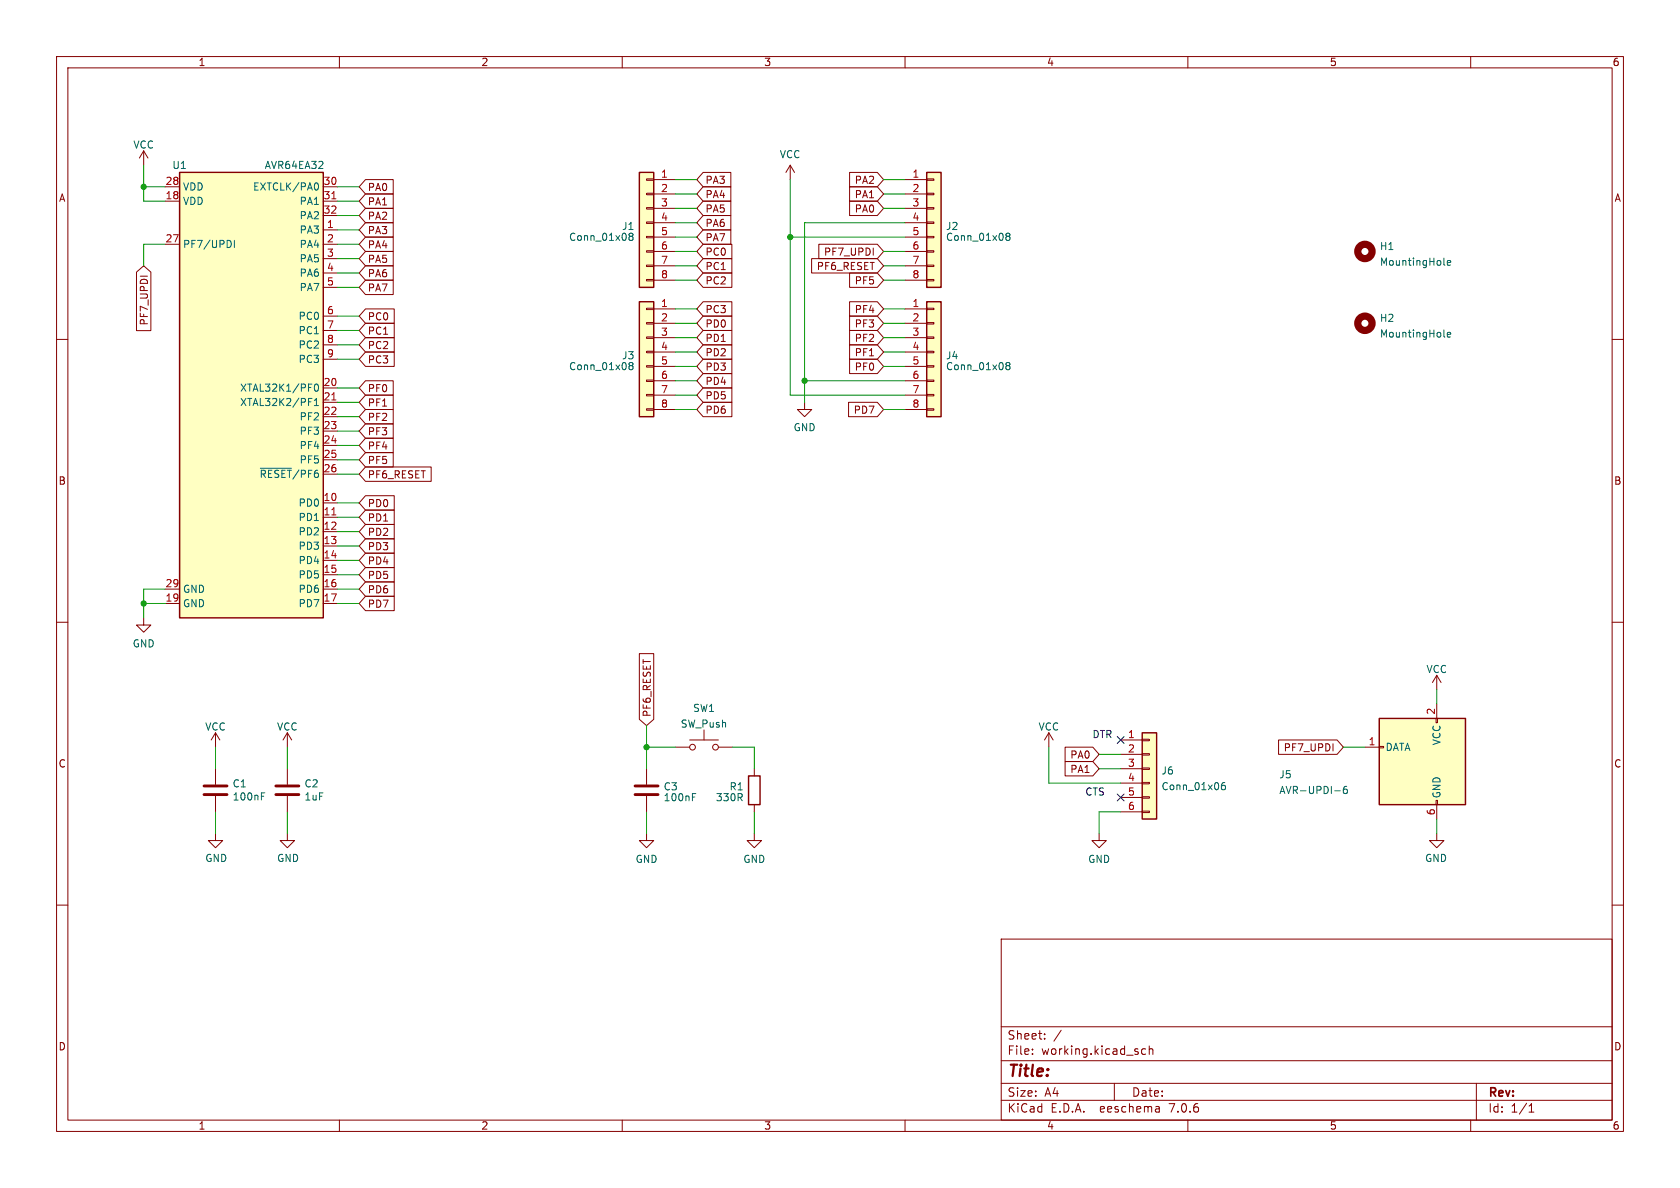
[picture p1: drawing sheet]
<svg xmlns="http://www.w3.org/2000/svg" width="297mm" height="210mm" viewBox="0 0 297 210" stroke-linecap="round" stroke-linejoin="round" font-family="sans-serif">
<g fill="none" stroke="#840000" stroke-width=".18">
<path d="M10 10h277v190h-277zM12 12h273v186h-273zM60 10v2M110 10v2M160 10v2M210 10v2M260 10v2M25.4 26.7l-.8 1.2M25.4 26.7v2.5M25.4 26.7l.8 1.2M29.2 35.6h2.5M29.2 33h2.5"/>
<path d="M57.1 35.6h2.6M57.1 33h2.6M57.1 38.1h2.6M64.6 34.3h4.9v2.5h-4.9l-1.1-1.2zM64.6 31.7h4.9v2.6h-4.9l-1.1-1.3zM64.6 39.4h4.9v2.5h-4.9l-1.1-1.3zM64.6 36.8h4.9v2.6h-4.9l-1.1-1.3zM114.3 39.2h1.3v.3h-1.3zM114.3 36.7h1.3v.3h-1.3zM114.3 34.2h1.3v.2h-1.3zM114.3 31.6h1.3v.3h-1.3zM115.6 31.8h3.8"/>
<path d="M115.6 34.3h3.8M115.6 36.8h3.8M115.6 39.4h3.8M124.3 35.6h4.9v2.5h-4.9l-1.1-1.3zM124.3 30.5h4.9v2.5h-4.9l-1.1-1.2zM124.3 38.1h4.9v2.5h-4.9l-1.1-1.2zM124.3 33h4.9v2.6h-4.9l-1.1-1.3zM139.7 29.2l-.8 1.3M139.7 29.2v2.6M139.7 29.2l.8 1.3M150.2 30.5h4.9l1.1 1.3-1.1 1.2h-4.9zM150.2 35.6h4.9l1.1 1.2-1.1 1.3h-4.9z"/>
<path d="M150.2 33h4.9l1.1 1.3-1.1 1.3h-4.9zM160 31.8h3.8M160 34.3h3.8M160 36.8h3.8M160 39.4h3.8M163.8 39.2h1.3v.3h-1.3zM163.8 36.7h1.3v.3h-1.3zM163.8 34.2h1.3v.2h-1.3zM163.8 31.6h1.3v.3h-1.3zM10 60h2M24.1 48.1l1.3-1.1 1.3 1.1v10.3h-2.6zM29.2 43.2h2.5"/>
<path d="M57.1 40.6h2.6M57.1 43.2h2.6M57.1 45.7h2.6M57.1 48.3h2.6M57.1 50.8h2.6M57.1 55.9h2.6M57.1 58.4h2.6M64.6 54.6h5.1v2.6h-5.1l-1.1-1.3zM64.6 47h4.9v2.5h-4.9l-1.1-1.2zM64.6 49.5h4.9v2.6h-4.9l-1.1-1.3zM64.6 44.4h4.9v2.6h-4.9l-1.1-1.3zM64.6 59.7h5.1v2.5h-5.1l-1.1-1.2z"/>
<path d="M64.6 57.1h5.1v2.6h-5.1l-1.1-1.3zM64.6 41.9h4.9v2.6h-4.9l-1.1-1.3zM114.3 49.4h1.3v.3h-1.3zM114.3 46.9h1.3v.2h-1.3zM114.3 44.3h1.3v.3h-1.3zM114.3 41.8h1.3v.2h-1.3zM114.3 59.6h1.3v.2h-1.3zM114.3 57h1.3v.3h-1.3zM114.3 54.5h1.3v.2h-1.3zM115.6 41.9h3.8M115.6 44.5h3.8M115.6 47h3.8"/>
<path d="M115.6 49.5h3.8M115.6 54.6h3.8M115.6 57.2h3.8M115.6 59.7h3.8M124.3 45.7h5.1v2.6h-5.1l-1.1-1.3zM124.3 40.6h4.9v2.6h-4.9l-1.1-1.3zM124.3 53.3h5.1v2.6h-5.1l-1.1-1.3zM124.3 58.4h5.1v2.6h-5.1l-1.1-1.3zM124.3 55.9h5.1v2.5h-5.1l-1.1-1.2zM124.3 43.2h5.1v2.5h-5.1l-1.1-1.2zM124.3 48.3h5.1v2.5h-5.1l-1.1-1.3zM143.5 45.7h11.6l1.1 1.3-1.1 1.3h-11.6z"/>
<path d="M144.8 43.2h10.3l1.1 1.3-1.1 1.2h-10.3zM150.2 53.3h4.9l1.1 1.3-1.1 1.3h-4.9zM150.2 55.9h4.9l1.1 1.3-1.1 1.2h-4.9zM150.2 48.3h4.9l1.1 1.2-1.1 1.3h-4.9zM150.2 58.4h4.9l1.1 1.3-1.1 1.3h-4.9zM160 41.9h3.8M160 44.5h3.8M160 47h3.8M160 49.5h3.8M160 54.6h3.8M160 57.2h3.8M160 59.7h3.8"/>
<path d="M163.8 49.4h1.3v.3h-1.3zM163.8 46.9h1.3v.2h-1.3zM163.8 44.3h1.3v.3h-1.3zM163.8 41.8h1.3v.2h-1.3zM163.8 59.6h1.3v.2h-1.3zM163.8 57h1.3v.3h-1.3zM163.8 54.5h1.3v.2h-1.3zM285 60h2M57.1 68.6h2.6M57.1 71.1h2.6M57.1 73.7h2.6M57.1 76.2h2.6"/>
<path d="M57.1 78.7h2.6M57.1 61h2.6M57.1 63.5h2.6M64.6 77.5h4.9v2.5h-4.9l-1.1-1.3zM64.6 74.9h4.9v2.6h-4.9l-1.1-1.3zM64.6 72.4h4.9v2.5h-4.9l-1.1-1.2zM64.6 67.3h4.9v2.6h-4.9l-1.1-1.3zM64.6 62.2h5.1v2.6h-5.1l-1.1-1.3zM64.6 69.8h4.9v2.6h-4.9l-1.1-1.3zM114.3 72.3h1.3v.2h-1.3zM114.3 69.7h1.3v.3h-1.3zM114.3 67.2h1.3v.2h-1.3z"/>
<path d="M114.3 64.6h1.3v.3h-1.3zM114.3 62.1h1.3v.3h-1.3zM115.6 62.2h3.8M115.6 64.8h3.8M115.6 67.3h3.8M115.6 69.9h3.8M115.6 72.4h3.8M124.3 66h5.1v2.6h-5.1l-1.1-1.3zM124.3 63.5h5.1v2.5h-5.1l-1.1-1.2zM124.3 61h5.1v2.5h-5.1l-1.1-1.3zM124.3 71.1h5.1v2.6h-5.1l-1.1-1.3zM124.3 68.6h5.1v2.5h-5.1l-1.1-1.2z"/>
<path d="M142.2 71.1v1.3h1.3l-1.3 1.3-1.2-1.3h1.2M150 71.1h5.1l1.1 1.3-1.1 1.3h-5.1zM150.2 63.5h4.9l1.1 1.3-1.1 1.2h-4.9zM150.2 61h4.9l1.1 1.2-1.1 1.3h-4.9zM160 62.2h3.8M160 64.8h3.8M160 67.3h3.8M160 69.9h3.8M160 72.4h3.8M163.8 72.3h1.3v.2h-1.3zM163.8 69.7h1.3v.3h-1.3zM163.8 67.2h1.3v.2h-1.3z"/>
<path d="M163.8 64.6h1.3v.3h-1.3zM163.8 62.1h1.3v.3h-1.3zM57.1 88.9h2.6M57.1 91.4h2.6M57.1 94h2.6M57.1 96.5h2.6M57.1 99.1h2.6M57.1 81.3h2.6M57.1 83.8h2.6M64.6 80h4.9v2.6h-4.9l-1.1-1.3zM64.6 95.2h5.1v2.6h-5.1l-1.1-1.3zM64.6 92.7h5.1v2.6h-5.1l-1.1-1.3z"/>
<path d="M64.6 97.8h5.1v2.5h-5.1l-1.1-1.2zM64.6 87.6h5.1v2.6h-5.1l-1.1-1.3zM64.6 90.2h5.1v2.5h-5.1l-1.1-1.3zM64.6 82.5h11.6v2.6h-11.6l-1.1-1.3zM10 110h2M25.4 109.2v1.3h1.3l-1.3 1.3-1.3-1.3h1.3M29.2 104.1h2.5M29.2 106.7h2.5M57.1 101.6h2.6M57.1 104.1h2.6M57.1 106.7h2.6M64.6 100.3h5.1v2.6h-5.1l-1.1-1.3z"/>
<path d="M64.6 105.4h5.1v2.6h-5.1l-1.1-1.3zM64.6 102.9h5.1v2.5h-5.1l-1.1-1.3zM113 115.5h2.6v11.7l-1.3 1.1-1.3-1.1zM254 119.4v2.5M254 119.4l.8 1.3M254 119.4l-.8 1.3M285 110h2M38.1 129.5l-.8 1.3M38.1 129.5v2.6M38.1 135.9v2.8M38.1 129.5l.8 1.3M50.8 129.5v2.6"/>
<path d="M50.8 135.9v2.8M50.8 129.5l-.8 1.3M50.8 129.5l.8 1.3M114.3 135.9v2.8M119.4 132.1h2.5M121.9 130.8h5.1M124.5 129v1.8M127 132.1h2.5M133.3 135.9v1.3M185.4 129.5l-.7 1.3M185.4 129.5v2.6M185.4 129.5l.8 1.3"/>
<path d="M188.3 134.6h4.9l1.1 1.3-1.1 1.3h-4.9zM188.3 132.1h4.9l1.1 1.3-1.1 1.2h-4.9zM198.1 130.8h3.8M198.1 133.4h3.8M198.1 135.9h3.8M198.1 138.4h3.8M201.9 138.3h1.3v.3h-1.3zM201.9 135.8h1.3v.2h-1.3zM201.9 133.2h1.3v.3h-1.3zM201.9 130.7h1.3v.2h-1.3zM226 130.8h10.4l1.1 1.3-1.1 1.3h-10.4zM241.3 132.1h2.5"/>
<path d="M243.8 132h.8v.2h-.8zM253.9 127h.2v.8h-.2zM254 124.5v2.5M10 160h2M38.1 147.3v1.3h1.3l-1.3 1.3-1.3-1.3h1.3M38.1 140.7v2.8M50.8 147.3v1.3h1.3l-1.3 1.3-1.3-1.3h1.3M50.8 140.7v2.8M114.3 147.3v1.3h1.3l-1.3 1.3-1.3-1.3h1.3M114.3 140.7v2.8M133.3 147.3v1.3h1.3l-1.3 1.3-1.2-1.3h1.2M133.3 142.2v1.3"/>
<path d="M194.3 147.3v1.3h1.3l-1.3 1.3-1.3-1.3h1.3M198.1 141h3.8M198.1 143.5h3.8M201.9 143.4h1.3v.2h-1.3zM201.9 140.8h1.3v.3h-1.3zM253.9 141.5h.2v.7h-.2zM254 147.3v1.3h-1.3l1.3 1.3 1.3-1.3h-1.3M254 142.2v2.6M285 160h2M177 166h108v32h-108zM60 198v2M110 198v2"/>
<path d="M160 198v2M177 194.5h108M177 191.5h108M177 187.5h108M177 181.5h108M182.5 186.3v.1M182.5 185.5v.1M184.7 183.6v.1M184.7 182.8v.1M187.6 182.1l-1.3 2M197 191.5v3M202.5 185.5l-.4-.1-.3 .3v.4l.2 .2h.5"/>
<path d="M203.2 185.5l.2-.1 .3 .1 .1 .9M203.2 184.9v1.5M204.9 195.7l.1 .9M205 196.5l-.2 .1M205 196h-.2M210 198v2M260 198v2M261 191.5v6.5M270.3 196.6h.9M270.3 195.5l.4-.4v1.5"/>
<circle cx="122.4" cy="132.1" r=".51"/>
<circle cx="126.5" cy="132.1" r=".51"/>
</g>
<g fill="#ffffc2" stroke="#ffffc2" stroke-width=".18">
<path d="M201.9 129.5h2.6v15.3h-2.6z"/>
<path d="M163.8 30.5h2.6v20.3h-2.6z"/>
<path d="M163.8 53.3h2.6v20.4h-2.6z"/>
<path d="M243.8 127h15.3v15.2h-15.3z"/>
<path d="M31.7 30.5h25.4v78.7h-25.4z"/>
<path d="M113 30.5h2.6v20.3h-2.6z"/>
<path d="M113 53.3h2.6v20.4h-2.6z"/>
</g>
<path d="M31.7 30.5h25.4v78.7h-25.4zM113 30.5h2.6v20.3h-2.6zM163.8 30.5h2.6v20.3h-2.6zM113 53.3h2.6v20.4h-2.6zM163.8 53.3h2.6v20.4h-2.6zM132.3 137.2h2.1v5h-2.1zM201.9 129.5h2.6v15.3h-2.6zM243.8 127h15.3v15.2h-15.3z" fill="none" stroke="#840000" stroke-width=".25"/>
<g fill="none" stroke="#006464" stroke-width=".18">
<path d="M55.9 32.3a.68 .68 0 0 1 .4 .7 .68 .68 0 0 1-.4 .6M40.6 42.6l.3 .4-.3 .7M41.4 42.5v1.3M111.2 41.5l.2 .3M111.4 41.8h.3M111.4 41.8l-.2 .2v.3l.2 .2h.3l.2-.2v-.4l-.2-.1M111.9 41.5l-.2 .3M178.1 41.8l-.3-.3 .3-.3 .3 .1 .2 .2-.3 .3M178.1 41.8l-.3 .2 .1 .4 .2 .1h.2l.3-.2v-.3l-.3-.2M178.1 41.8h.2M255.3 46.7l.1 .2M255.3 59.4l.1 .2"/>
<path d="M255.9 46.5l.6-.1-.1-.3-.4-.1-.1 .2v.6h.5M255.9 59.2l.6-.1-.1-.3-.4-.1-.1 .2v.6h.5M54.5 71h.5M54.5 70.4h.7M55.6 71.7h.7M55.6 70.8l.3-.4v1.3M55.8 68l.1-.1a.68 .68 0 0 1 .4 .6 .68 .68 0 0 1-.4 .7 .84 .84 0 0 1-.1-1.2zM111.2 64.3l.2 .3M111.4 64.6h.3M111.4 64.6l-.2 .3v.2l.2 .3h.3l.2-.3v-.3l-.2-.2M111.9 64.3l-.2 .3M178.1 64.6l-.3-.2 .3-.3h.3l.2 .2-.3 .3"/>
<path d="M178.1 64.6l-.3 .3 .1 .3 .2 .2h.2l.3-.3v-.2l-.3-.3M178.1 64.6h.2M46 82.8h5.5M216.5 138.3l-.3 .1a.86 .86 0 0 0 0 1.2l.4-.1 .1-.4-.3-.3-.4 .1-.1 .2M236 139.8h.9M238.1 139l-.4 .1a.85 .85 0 0 0 0 1.2l.4-.1 .1-.5-.2-.2-.4 .1-.1 .1M46.2 140.8h.4M46.2 140.2h.6M122.4 140.3h.6M122.4 140.9h.4"/>
</g>
<g fill="none" stroke="#840000" stroke-width="1.3">
<circle cx="241.3" cy="44.4" r="1.27"/>
<circle cx="241.3" cy="57.1" r="1.27"/>
</g>
<path d="M36.1 138.9h4M48.8 138.9h4M112.3 138.9h4M36.1 140.5h4M48.8 140.5h4M112.3 140.5h4" fill="none" stroke="#840000" stroke-width=".51"/>
<path d="M58.7 35.1h.7M58.7 70.7h.7M58.7 91h.7" fill="none" stroke="#a90000" stroke-width=".18"/>
<g fill="none" stroke="#009600" stroke-width=".18">
<path d="M25.4 29.2v6.4h3.8M25.4 33h3.8M59.7 35.6h3.8M59.7 33h3.8M59.7 38.1h3.8M119.4 36.8h3.8M119.4 34.3h3.8M119.4 31.8h3.8M119.4 39.4h3.8M139.7 31.8v38.1h20.3M156.2 36.8h3.8M156.2 34.3h3.8"/>
<path d="M156.2 31.8h3.8M160 39.4h-17.8v31.7M29.2 43.2h-3.8v3.8M59.7 43.2h3.8M59.7 55.9h3.8M59.7 58.4h3.8M59.7 48.3h3.8M59.7 50.8h3.8M59.7 45.7h3.8M59.7 40.6h3.8M119.4 59.7h3.8M119.4 49.5h3.8"/>
<path d="M119.4 54.6h3.8M119.4 47h3.8M119.4 44.5h3.8M119.4 41.9h3.8M119.4 57.2h3.8M139.7 41.9h20.3M156.2 59.7h3.8M156.2 49.5h3.8M156.2 54.6h3.8M156.2 47h3.8M156.2 44.5h3.8M156.2 57.2h3.8"/>
<path d="M59.7 73.7h3.8M59.7 78.7h3.8M59.7 76.2h3.8M59.7 61h3.8M59.7 63.5h3.8M59.7 68.6h3.8M59.7 71.1h3.8M119.4 64.8h3.8M119.4 62.2h3.8M119.4 72.4h3.8M119.4 69.9h3.8M119.4 67.3h3.8"/>
<path d="M142.2 67.3h17.8M156.2 64.8h3.8M156.2 62.2h3.8M156.2 72.4h3.8M59.7 91.4h3.8M59.7 94h3.8M59.7 81.3h3.8M59.7 88.9h3.8M59.7 83.8h3.8M59.7 96.5h3.8M59.7 99.1h3.8M25.4 106.7h3.8"/>
<path d="M29.2 104.1h-3.8v5.1M59.7 101.6h3.8M59.7 104.1h3.8M59.7 106.7h3.8M38.1 132.1v3.8M50.8 132.1v3.8M114.3 128.3v7.6M114.3 132.1h5.1M129.5 132.1h3.8v3.8M185.4 132.1v6.3h12.7M194.3 135.9h3.8M194.3 133.4h3.8"/>
<path d="M237.5 132.1h3.8M254 121.9v2.6M38.1 143.5v3.8M50.8 143.5v3.8M114.3 143.5v3.8M133.3 143.5v3.8M198.1 143.5h-3.8v3.8M254 144.8v2.5"/>
</g>
<path d="M197.5 130.2l1.2 1.2M198.7 130.2l-1.2 1.2M197.5 140.4l1.2 1.2M198.7 140.4l-1.2 1.2" fill="none" stroke="#000084" stroke-width=".18"/>
<g fill="#009600" stroke="#009600" stroke-width=".18">
<circle cx="142.2" cy="67.3" r=".46"/>
<circle cx="139.7" cy="41.9" r=".46"/>
<circle cx="114.3" cy="132.1" r=".46"/>
<circle cx="25.4" cy="106.7" r=".46"/>
<circle cx="25.4" cy="33" r=".46"/>
</g>
<text font-size="2.8" fill="#840000" x="178" y="190.9">Title:</text>
<g font-size="2.1" fill="#840000">
<text x="178" y="184">Sheet:</text>
<text x="178" y="186.7">File:</text>
<text x="184.1" y="186.7">working.kicad_sch</text>
<text x="178" y="196.9">KiCad</text>
<text x="178" y="194.1">Size:</text>
<text x="184.7" y="194.1">A4</text>
<text x="185.7" y="196.9">E.D.A.</text>
<text x="194.6" y="196.9">eeschema</text>
<text x="200" y="194.1">Date:</text>
<text x="207" y="196.9">7.0.6</text>
<text x="263" y="194.3">Rev:</text>
<text x="263" y="196.9">Id:</text>
<text x="267.1" y="196.9">1/1</text>
</g>
<g font-size="1.8" fill="#840000">
<text x="35" y="11.9">1</text>
<text x="85" y="11.9">2</text>
<text x="135" y="11.9">3</text>
<text x="185" y="11.9">4</text>
<text x="235" y="11.9">5</text>
<text x="285" y="11.9">6</text>
<text x="10.3" y="35.9">A</text>
<text x="64.9" y="34">PA0</text>
<text x="124.6" y="32.7">PA3</text>
<text x="124.6" y="35.2">PA4</text>
<text x="151" y="32.7">PA2</text>
<text x="151" y="35.2">PA1</text>
<text x="285.3" y="35.9">A</text>
<text x="64.9" y="36.5">PA1</text>
<text x="64.9" y="41.6">PA3</text>
<text x="64.9" y="39.1">PA2</text>
<text x="124.6" y="37.8">PA5</text>
<text x="124.6" y="40.3">PA6</text>
<text x="151" y="37.8">PA0</text>
<text x="64.9" y="46.7">PA5</text>
<text x="64.9" y="44.1">PA4</text>
<text x="124.6" y="47.9">PC1</text>
<text x="124.6" y="42.9">PA7</text>
<text x="124.6" y="45.4">PC0</text>
<text x="144.3" y="47.9">PF6_RESET</text>
<text x="145.6" y="45.4">PF7_UPDI</text>
<text x="64.9" y="49.2">PA6</text>
<text x="64.9" y="51.8">PA7</text>
<text x="124.6" y="50.5">PC2</text>
<text x="151" y="50.5">PF5</text>
<text x="26.4" y="57.6" transform="rotate(-90 26.4 57.6)">PF7_UPDI</text>
<text x="64.9" y="56.8">PC0</text>
<text x="64.9" y="59.4">PC1</text>
<text x="124.6" y="55.6">PC3</text>
<text x="124.6" y="58.1">PD0</text>
<text x="151" y="55.6">PF4</text>
<text x="151" y="58.1">PF3</text>
<text x="64.9" y="61.9">PC2</text>
<text x="64.9" y="64.5">PC3</text>
<text x="124.6" y="65.7">PD3</text>
<text x="124.6" y="63.2">PD2</text>
<text x="124.6" y="60.6">PD1</text>
<text x="151" y="65.7">PF0</text>
<text x="151" y="63.2">PF1</text>
<text x="151" y="60.6">PF2</text>
<text x="64.9" y="69.5">PF0</text>
<text x="124.6" y="68.3">PD4</text>
<text x="124.6" y="70.8">PD5</text>
<text x="64.9" y="77.2">PF3</text>
<text x="64.9" y="74.6">PF2</text>
<text x="64.9" y="72.1">PF1</text>
<text x="124.6" y="73.3">PD6</text>
<text x="150.8" y="73.3">PD7</text>
<text x="64.9" y="82.2">PF5</text>
<text x="64.9" y="79.7">PF4</text>
<text x="10.3" y="85.9">B</text>
<text x="64.9" y="89.9">PD0</text>
<text x="64.9" y="84.8">PF6_RESET</text>
<text x="285.3" y="85.9">B</text>
<text x="64.9" y="94.9">PD2</text>
<text x="64.9" y="92.4">PD1</text>
<text x="64.9" y="97.5">PD3</text>
<text x="64.9" y="100">PD4</text>
<text x="64.9" y="102.6">PD5</text>
<text x="64.9" y="107.6">PD7</text>
<text x="64.9" y="105.1">PD6</text>
<text x="115.3" y="126.8" transform="rotate(-90 115.3 126.8)">PF6_RESET</text>
<text x="10.3" y="135.9">C</text>
<text x="189.1" y="136.8">PA1</text>
<text x="189.1" y="134.3">PA0</text>
<text x="226.8" y="133">PF7_UPDI</text>
<text x="285.3" y="135.9">C</text>
<text x="10.3" y="185.9">D</text>
<text x="285.3" y="185.9">D</text>
<text x="35" y="199.9">1</text>
<text x="85" y="199.9">2</text>
<text x="135" y="199.9">3</text>
<text x="185" y="199.9">4</text>
<text x="235" y="199.9">5</text>
<text x="285" y="199.9">6</text>
</g>
<g font-size="1.8" fill="#006464">
<text x="23.5" y="26.5">VCC</text>
<text x="137.8" y="28.2">VCC</text>
<text x="30.4" y="30.1">U1</text>
<text x="32.3" y="33.9">VDD</text>
<text x="44.6" y="33.9">EXTCLK/PA0</text>
<text x="46.7" y="30.1">AVR64EA32</text>
<text x="32.3" y="36.4">VDD</text>
<text x="52.9" y="41.5">PA3</text>
<text x="52.9" y="36.4">PA1</text>
<text x="52.9" y="39">PA2</text>
<text x="109.9" y="40.9">J1</text>
<text x="167.1" y="40.9">J2</text>
<text x="32.3" y="44">PF7/UPDI</text>
<text x="52.9" y="44">PA4</text>
<text x="52.9" y="46.6">PA5</text>
<text x="100.5" y="42.8">Conn_01x08</text>
<text x="167.1" y="42.8">Conn_01x08</text>
<text x="243.8" y="44.4">H1</text>
<text x="243.8" y="47.2">MountingHole</text>
<text x="52.9" y="49.1">PA6</text>
<text x="52.9" y="51.7">PA7</text>
<text x="52.7" y="56.7">PC0</text>
<text x="52.7" y="59.3">PC1</text>
<text x="243.8" y="57.1">H2</text>
<text x="243.8" y="59.9">MountingHole</text>
<text x="52.7" y="61.8">PC2</text>
<text x="52.7" y="64.4">PC3</text>
<text x="100.5" y="65.6">Conn_01x08</text>
<text x="109.9" y="63.7">J3</text>
<text x="167.1" y="63.7">J4</text>
<text x="167.1" y="65.6">Conn_01x08</text>
<text x="42.3" y="69.4">XTAL32K1/PF0</text>
<text x="42.3" y="72">XTAL32K2/PF1</text>
<text x="52.9" y="74.5">PF2</text>
<text x="52.9" y="77.1">PF3</text>
<text x="140.2" y="76.4">GND</text>
<text x="52.9" y="79.6">PF4</text>
<text x="52.9" y="82.1">PF5</text>
<text x="45.8" y="84.7">~{RESET}/PF6</text>
<text x="52.7" y="89.8">PD0</text>
<text x="52.7" y="92.3">PD1</text>
<text x="52.7" y="94.8">PD2</text>
<text x="52.7" y="97.4">PD3</text>
<text x="52.7" y="99.9">PD4</text>
<text x="32.3" y="107.5">GND</text>
<text x="32.3" y="105">GND</text>
<text x="52.7" y="102.5">PD5</text>
<text x="52.7" y="105">PD6</text>
<text x="52.7" y="107.5">PD7</text>
<text x="23.4" y="114.6">GND</text>
<text x="252.1" y="119.2">VCC</text>
<text x="36.2" y="129.3">VCC</text>
<text x="48.9" y="129.3">VCC</text>
<text x="120.2" y="128.8">SW_Push</text>
<text x="122.4" y="126.1">SW1</text>
<text x="183.5" y="129.3">VCC</text>
<text x="254.9" y="131.8" transform="rotate(-90 254.9 131.8)">VCC</text>
<text x="205.2" y="137.1">J6</text>
<text x="226.1" y="137.8">J5</text>
<text x="244.9" y="132.9">DATA</text>
<text x="41" y="139.4">C1</text>
<text x="41" y="141.7">100nF</text>
<text x="53.7" y="139.4">C2</text>
<text x="53.7" y="141.7">1uF</text>
<text x="117.2" y="139.9">C3</text>
<text x="117.2" y="141.8">100nF</text>
<text x="126.5" y="141.8">330R</text>
<text x="128.9" y="139.9">R1</text>
<text x="205.2" y="139.9">Conn_01x06</text>
<text x="226.1" y="140.6">AVR-UPDI-6</text>
<text x="254.9" y="141.2" transform="rotate(-90 254.9 141.2)">GND</text>
<text x="36.2" y="152.6">GND</text>
<text x="48.9" y="152.6">GND</text>
<text x="112.3" y="152.7">GND</text>
<text x="131.3" y="152.7">GND</text>
<text x="192.3" y="152.7">GND</text>
<text x="251.8" y="152.6">GND</text>
</g>
<g font-size="1.8" fill="#a90000">
<text x="29.2" y="35.3">18</text>
<text x="29.2" y="32.8">28</text>
<text x="57.1" y="32.8">30</text>
<text x="57.1" y="35.3">31</text>
<text x="116.8" y="31.5">1</text>
<text x="116.8" y="34">2</text>
<text x="161.2" y="31.5">1</text>
<text x="161.2" y="34">2</text>
<text x="57.1" y="37.8">32</text>
<text x="57.7" y="40.4">1</text>
<text x="116.8" y="36.6">3</text>
<text x="116.8" y="39.1">4</text>
<text x="116.8" y="41.7">5</text>
<text x="161.2" y="36.6">3</text>
<text x="161.2" y="39.1">4</text>
<text x="161.2" y="41.7">5</text>
<text x="29.2" y="42.9">27</text>
<text x="57.7" y="42.9">2</text>
<text x="57.7" y="45.5">3</text>
<text x="116.8" y="44.2">6</text>
<text x="116.8" y="46.7">7</text>
<text x="161.2" y="44.2">6</text>
<text x="161.2" y="46.7">7</text>
<text x="57.7" y="48">4</text>
<text x="57.7" y="50.5">5</text>
<text x="116.8" y="49.3">8</text>
<text x="161.2" y="49.3">8</text>
<text x="57.7" y="55.6">6</text>
<text x="57.7" y="58.2">7</text>
<text x="116.8" y="54.4">1</text>
<text x="116.8" y="56.9">2</text>
<text x="116.8" y="59.4">3</text>
<text x="161.2" y="54.4">1</text>
<text x="161.2" y="56.9">2</text>
<text x="161.2" y="59.4">3</text>
<text x="57.7" y="60.7">8</text>
<text x="57.7" y="63.2">9</text>
<text x="116.8" y="62">4</text>
<text x="116.8" y="64.5">5</text>
<text x="161.2" y="62">4</text>
<text x="161.2" y="64.5">5</text>
<text x="57.1" y="68.3">20</text>
<text x="57.1" y="70.9">21</text>
<text x="116.8" y="67.1">6</text>
<text x="116.8" y="69.6">7</text>
<text x="161.2" y="67.1">6</text>
<text x="161.2" y="69.6">7</text>
<text x="57.1" y="73.4">22</text>
<text x="57.1" y="75.9">23</text>
<text x="116.8" y="72.1">8</text>
<text x="161.2" y="72.1">8</text>
<text x="57.1" y="78.5">24</text>
<text x="57.1" y="81">25</text>
<text x="57.1" y="83.6">26</text>
<text x="57.1" y="88.6">10</text>
<text x="57.1" y="91.2">11</text>
<text x="57.1" y="93.7">12</text>
<text x="57.1" y="96.3">13</text>
<text x="57.1" y="98.8">14</text>
<text x="57.1" y="101.3">15</text>
<text x="29.2" y="106.4">19</text>
<text x="29.2" y="103.9">29</text>
<text x="57.1" y="103.9">16</text>
<text x="57.1" y="106.4">17</text>
<text x="199.3" y="130.6">1</text>
<text x="241.9" y="131.8">1</text>
<text x="253.7" y="126.4" transform="rotate(-90 253.7 126.4)">2</text>
<text x="199.3" y="133.1">2</text>
<text x="199.3" y="135.6">3</text>
<text x="199.3" y="138.2">4</text>
<text x="199.3" y="140.7">5</text>
<text x="199.3" y="143.3">6</text>
<text x="253.7" y="144.2" transform="rotate(-90 253.7 144.2)">6</text>
</g>
<g font-size="1.8" fill="#0000c2">
<text x="193" y="130.6">DTR</text>
<text x="191.8" y="140.7">CTS</text>
</g>
</svg>
